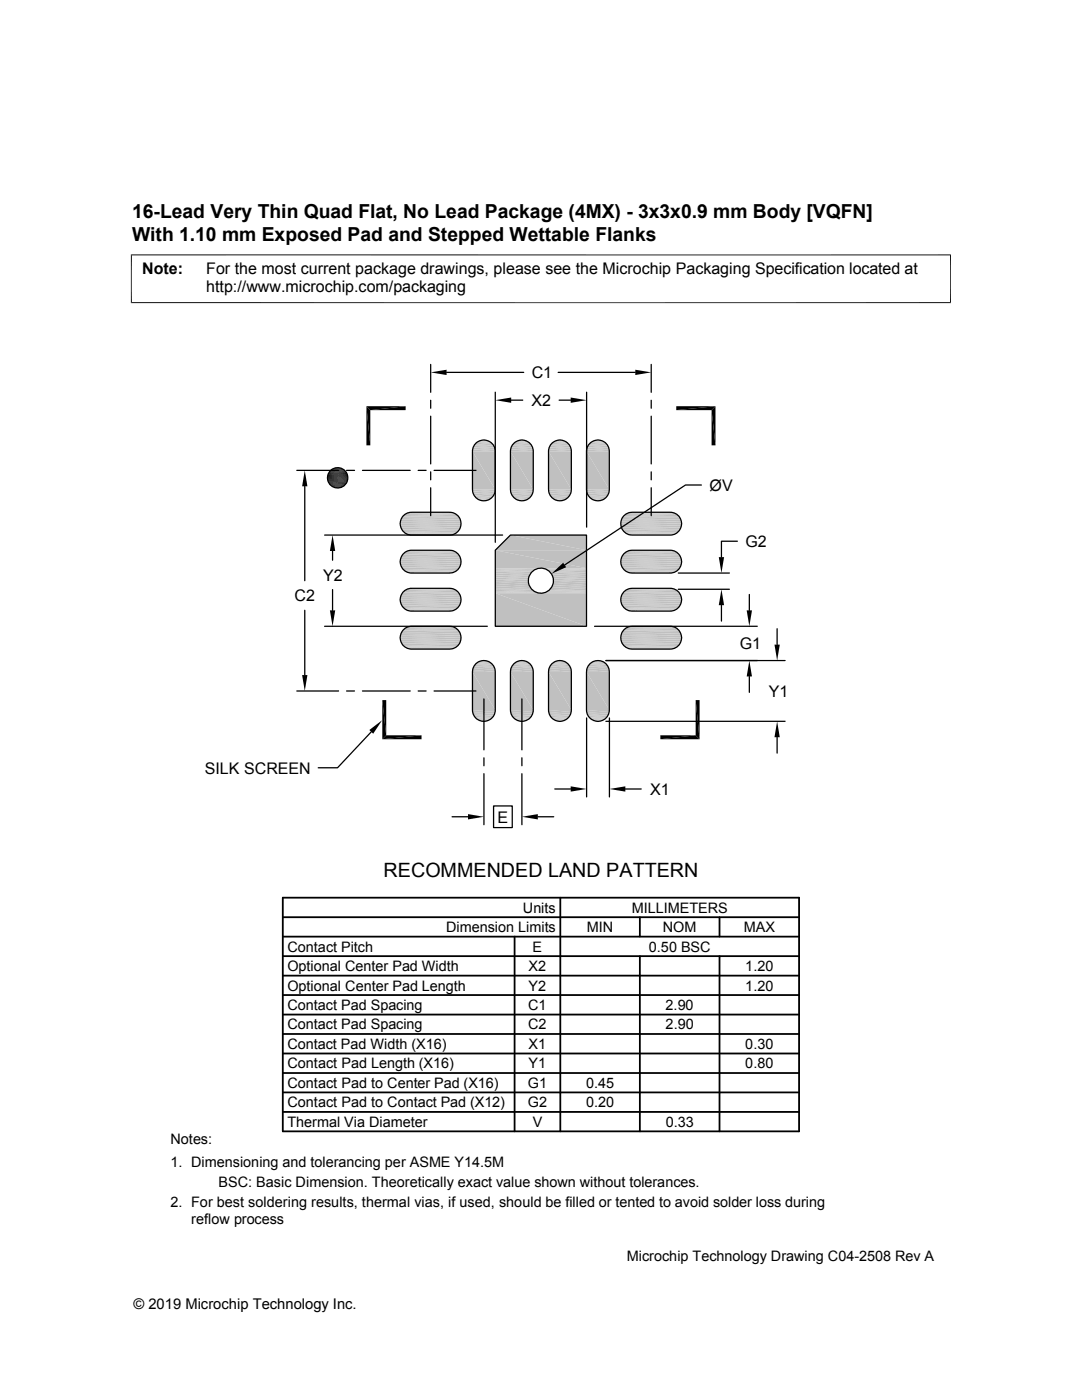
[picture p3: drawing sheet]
<svg xmlns="http://www.w3.org/2000/svg" width="216mm" height="279mm" viewBox="0 0 216 279" stroke-linecap="round" stroke-linejoin="round" font-family="sans-serif">
<g fill="#c0c0c0">
<path d="M96.2 87.8h.7z"/>
<path d="M103.7 87.8h.8z"/>
<path d="M111.3 87.8h.8z"/>
<path d="M118.9 87.8h.8z"/>
<path d="M118.5 87.9l.4-.1 1.2 .1z"/>
<path d="M118.9 87.8l1.2 .1z"/>
<path d="M110.9 87.9l.4-.1 1.2 .1z"/>
<path d="M111.3 87.8l1.2 .1z"/>
<path d="M103.4 87.9l.3-.1 1.2 .1z"/>
<path d="M103.7 87.8l1.2 .1z"/>
<path d="M95.8 87.9l.4-.1 1.1 .1z"/>
<path d="M96.2 87.8l1.1 .1z"/>
</g>
<path d="M118.2 88h2.3" fill="none" stroke="#c0c0c0" stroke-width=".2"/>
<path d="M118.5 87.9h1.6l.4 .2z" fill="#c0c0c0"/>
<path d="M110.6 88h2.3" fill="none" stroke="#c0c0c0" stroke-width=".2"/>
<path d="M110.9 87.9h1.6l.4 .2z" fill="#c0c0c0"/>
<path d="M103 88h2.3" fill="none" stroke="#c0c0c0" stroke-width=".2"/>
<path d="M103.4 87.9h1.5l.4 .2z" fill="#c0c0c0"/>
<path d="M95.4 88h2.3" fill="none" stroke="#c0c0c0" stroke-width=".2"/>
<path d="M95.8 87.9h1.5l.4 .2z" fill="#c0c0c0"/>
<path d="M95.1 88.2h2.9M102.7 88.2h2.9M110.3 88.2h2.9M117.9 88.2h2.9" fill="none" stroke="#c0c0c0" stroke-width=".23"/>
<path d="M94.8 88.5h3.5M102.4 88.5h3.5M110 88.5h3.5M117.6 88.5h3.5" fill="none" stroke="#c0c0c0" stroke-width=".28"/>
<path d="M94.6 88.8h3.9M102.2 88.8h3.9M109.7 88.8h4M117.3 88.8h4" fill="none" stroke="#c0c0c0" stroke-width=".32"/>
<path d="M94.4 89.1h4.3M102 89.1h4.3M109.6 89.1h4.3M117.2 89.1h4.3" fill="none" stroke="#c0c0c0" stroke-width=".36"/>
<path d="M94.3 89.5h4.5M101.9 89.5h4.5M109.5 89.5h4.5M117.1 89.5h4.5" fill="none" stroke="#c0c0c0" stroke-width=".38"/>
<path d="M94.3 89.9h4.5M101.9 89.9h4.5M109.5 89.9h4.5M117 89.9h4.6" fill="none" stroke="#c0c0c0" stroke-width=".4"/>
<g fill="#c0c0c0">
<path d="M117 90.1l4.6 7.6h-4.6z"/>
<path d="M117 90.1h4.6v7.6z"/>
<path d="M109.5 90.1l4.5 7.6h-4.5z"/>
<path d="M109.5 90.1h4.5v7.6z"/>
<path d="M101.9 90.1l4.5 7.6h-4.5z"/>
<path d="M101.9 90.1h4.5v7.6z"/>
<path d="M94.3 90.1l4.5 7.6h-4.5z"/>
<path d="M94.3 90.1h4.5v7.6z"/>
</g>
<path d="M94.3 97.9h4.5M94.3 98.3h4.5M101.9 97.9h4.5M101.9 98.3h4.5M109.5 97.9h4.5M109.5 98.3h4.5M117 97.9h4.6M117.1 98.3h4.5" fill="none" stroke="#c0c0c0" stroke-width=".38"/>
<path d="M94.4 98.6h4.3M102 98.6h4.3M109.6 98.6h4.3M117.2 98.6h4.3" fill="none" stroke="#c0c0c0" stroke-width=".36"/>
<path d="M94.6 99h3.9M102.2 99h3.9M109.7 99h4M117.3 99h4" fill="none" stroke="#c0c0c0" stroke-width=".34"/>
<path d="M94.8 99.3h3.5M102.4 99.3h3.5M110 99.3h3.5M117.6 99.3h3.5" fill="none" stroke="#c0c0c0" stroke-width=".28"/>
<path d="M95.1 99.5h2.9M102.7 99.5h2.9M110.3 99.5h2.9M117.9 99.5h2.9" fill="none" stroke="#c0c0c0" stroke-width=".23"/>
<path d="M118.2 99.7l1.9 .1h-1.6z" fill="#c0c0c0"/>
<path d="M118.2 99.7h2.3" fill="none" stroke="#c0c0c0" stroke-width=".2"/>
<path d="M110.6 99.7l1.9 .1h-1.6z" fill="#c0c0c0"/>
<path d="M110.6 99.7h2.3" fill="none" stroke="#c0c0c0" stroke-width=".2"/>
<path d="M103 99.7l1.9 .1h-1.5z" fill="#c0c0c0"/>
<path d="M103 99.7h2.3" fill="none" stroke="#c0c0c0" stroke-width=".2"/>
<path d="M95.4 99.7l1.9 .1h-1.5z" fill="#c0c0c0"/>
<path d="M95.4 99.7h2.3" fill="none" stroke="#c0c0c0" stroke-width=".2"/>
<g fill="#c0c0c0">
<path d="M96.2 99.9h.7z"/>
<path d="M103.7 99.9h.8z"/>
<path d="M111.3 99.9h.8z"/>
<path d="M118.9 99.9h.8z"/>
<path d="M118.5 99.8l1.2 .1z"/>
<path d="M118.5 99.8h1.6z"/>
<path d="M110.9 99.8l1.2 .1z"/>
<path d="M110.9 99.8h1.6z"/>
<path d="M103.4 99.8l1.1 .1z"/>
<path d="M103.4 99.8h1.5z"/>
<path d="M95.8 99.8l1.1 .1z"/>
<path d="M95.8 99.8h1.5z"/>
</g>
<path d="M81 106.6h9.8M81 102.4h9.8M81.3 106.7h9.2M81.3 102.3h9.2M81.7 102.2h8.4M81.7 106.8h8.4M125 106.6h9.9M125 102.4h9.9M125.4 102.3h9.1M125.4 106.7h9.1M125.8 106.8h8.3M125.8 102.2h8.3" fill="none" stroke="#c0c0c0" stroke-width=".2"/>
<path d="M80.7 102.6h10.5M124.7 102.6h10.5" fill="none" stroke="#c0c0c0" stroke-width=".23"/>
<path d="M80.4 102.9h11.1M124.4 102.9h11.1" fill="none" stroke="#c0c0c0" stroke-width=".28"/>
<path d="M80.2 105.8h11.5M80.2 103.2h11.5M124.2 105.8h11.5M124.2 103.2h11.5" fill="none" stroke="#c0c0c0" stroke-width=".32"/>
<path d="M80 103.5h11.9M80 105.5h11.9M124 103.5h11.9M124 105.5h11.9" fill="none" stroke="#c0c0c0" stroke-width=".36"/>
<path d="M79.8 104.7h12.2M79.9 103.9h12M123.9 104.7h12.1M123.9 103.9h12.1" fill="none" stroke="#c0c0c0" stroke-width=".4"/>
<path d="M79.8 104.3h12.2M79.9 105.1h12M123.9 104.3h12.1M123.9 105.1h12.1" fill="none" stroke="#c0c0c0" stroke-width=".38"/>
<path d="M80.4 106.1h11.1M124.4 106.1h11.1" fill="none" stroke="#c0c0c0" stroke-width=".3"/>
<path d="M80.7 106.4h10.5M124.7 106.4h10.5" fill="none" stroke="#c0c0c0" stroke-width=".21"/>
<g fill="#c0c0c0">
<path d="M101.9 106.8l15.1 3h-18.2z"/>
<path d="M101.9 106.8h15.1v3z"/>
</g>
<path d="M81 110h9.8M81.3 109.9h9.2M81.7 109.8h8.4M125 110h9.9M125.4 109.9h9.1M125.8 109.8h8.3" fill="none" stroke="#c0c0c0" stroke-width=".2"/>
<path d="M80.7 110.2h10.5M124.7 110.2h10.5" fill="none" stroke="#c0c0c0" stroke-width=".21"/>
<path d="M80.4 110.5h11.1M124.4 110.5h11.1" fill="none" stroke="#c0c0c0" stroke-width=".3"/>
<path d="M80.2 110.8h11.5M124.2 110.8h11.5" fill="none" stroke="#c0c0c0" stroke-width=".32"/>
<path d="M80 111.1h11.9M80 113.1h11.9M124 111.1h11.9M124 113.1h11.9" fill="none" stroke="#c0c0c0" stroke-width=".36"/>
<path d="M79.8 112.3h12.2M79.9 111.5h12M123.9 112.3h12.1M123.9 111.5h12.1" fill="none" stroke="#c0c0c0" stroke-width=".38"/>
<path d="M79.8 111.9h12.2M79.9 112.7h12M123.9 111.9h12.1M123.9 112.7h12.1" fill="none" stroke="#c0c0c0" stroke-width=".4"/>
<g fill="#c0c0c0">
<path d="M98.8 109.8l18.2 3.6h-18.2z"/>
<path d="M98.8 109.8h18.2v3.6z"/>
</g>
<path d="M81 114.2h9.8M81.3 114.3h9.2M81.7 114.4h8.4M98.8 113.4h9M98.8 113.5h8.6M107.8 113.4h9.2M108.3 113.5h8.7M108.7 113.6h8.3M125 114.2h9.9M125.4 114.3h9.1M125.8 114.4h8.3" fill="none" stroke="#c0c0c0" stroke-width=".2"/>
<path d="M80.2 113.4h11.5M124.2 113.4h11.5" fill="none" stroke="#c0c0c0" stroke-width=".32"/>
<path d="M98.8 113.7h8.2" fill="none" stroke="#c0c0c0" stroke-width=".21"/>
<path d="M80.4 113.7h11.1M98.8 113.9h7.8M124.4 113.7h11.1" fill="none" stroke="#c0c0c0" stroke-width=".28"/>
<path d="M109.1 113.8h7.9" fill="none" stroke="#c0c0c0" stroke-width=".25"/>
<path d="M80.7 114h10.5M124.7 114h10.5" fill="none" stroke="#c0c0c0" stroke-width=".23"/>
<path d="M109.5 114.1h7.5" fill="none" stroke="#c0c0c0" stroke-width=".3"/>
<path d="M98.8 114.2h7.4" fill="none" stroke="#c0c0c0" stroke-width=".34"/>
<path d="M109.8 114.4h7.2" fill="none" stroke="#c0c0c0" stroke-width=".36"/>
<path d="M98.8 114.6h7.1M110.1 114.8h6.9" fill="none" stroke="#c0c0c0" stroke-width=".4"/>
<path d="M98.8 115h6.9M98.8 115.4h6.7" fill="none" stroke="#c0c0c0" stroke-width=".42"/>
<path d="M110.3 115.2h6.7M110.4 115.7h6.6" fill="none" stroke="#c0c0c0" stroke-width=".44"/>
<g fill="#c0c0c0">
<path d="M98.8 115.7l6.6 .4h-6.6z"/>
<path d="M98.8 115.7h6.6v.4z"/>
</g>
<path d="M110.3 116.6h6.7M110.4 116.1h6.6" fill="none" stroke="#c0c0c0" stroke-width=".44"/>
<path d="M98.8 116.3h6.7M98.8 116.8h6.9" fill="none" stroke="#c0c0c0" stroke-width=".42"/>
<path d="M79.8 119.9h12.2M79.9 119.1h12M98.8 117.2h7.1M110.1 117h6.9M123.9 119.9h12.1M123.9 119.1h12.1" fill="none" stroke="#c0c0c0" stroke-width=".4"/>
<g fill="none" stroke="#c0c0c0" stroke-width=".2">
<path d="M81 117.6h9.8M81.3 117.5h9.2M81.7 117.4h8.4M98.8 118.3h8.6M98.8 118.4h18.2M108.3 118.3h8.7M108.7 118.2h8.3M125 117.6h9.9M125.4 117.5h9.1M125.8 117.4h8.3M81 121.7h9.8M81.3 121.9h9.2"/>
<path d="M81.7 121.9h8.4M125 121.7h9.9M125.4 121.9h9.1M125.8 121.9h8.3"/>
</g>
<path d="M80 118.7h11.9M109.8 117.4h7.2M124 118.7h11.9M80 120.6h11.9M124 120.6h11.9" fill="none" stroke="#c0c0c0" stroke-width=".36"/>
<path d="M98.8 117.5h7.4" fill="none" stroke="#c0c0c0" stroke-width=".34"/>
<path d="M109.5 117.7h7.5M80.4 121.3h11.1M124.4 121.3h11.1" fill="none" stroke="#c0c0c0" stroke-width=".3"/>
<path d="M80.7 117.8h10.5M124.7 117.8h10.5" fill="none" stroke="#c0c0c0" stroke-width=".23"/>
<path d="M80.4 118.1h11.1M98.8 117.8h7.8M124.4 118.1h11.1" fill="none" stroke="#c0c0c0" stroke-width=".28"/>
<path d="M109.1 118h7.9" fill="none" stroke="#c0c0c0" stroke-width=".25"/>
<path d="M98.8 118.1h8.2M80.7 121.5h10.5M124.7 121.5h10.5" fill="none" stroke="#c0c0c0" stroke-width=".21"/>
<path d="M80.2 118.4h11.5M124.2 118.4h11.5M80.2 121h11.5M124.2 121h11.5" fill="none" stroke="#c0c0c0" stroke-width=".32"/>
<path d="M79.8 119.5h12.2M123.9 119.5h12.1M79.9 120.3h12M123.9 120.3h12.1" fill="none" stroke="#c0c0c0" stroke-width=".38"/>
<g fill="#c0c0c0">
<path d="M98.8 118.4l18.2 6.6h-18.2z"/>
<path d="M98.8 118.4h18.2v6.6z"/>
</g>
<path d="M81 129.3h9.8M81 125.2h9.8M81.3 129.5h9.2M81.3 125.1h9.2M81.7 125h8.4M81.7 129.5h8.4M125 129.3h9.9M125 125.2h9.9M125.4 125.1h9.1M125.4 129.5h9.1M125.8 129.5h8.3M125.8 125h8.3" fill="none" stroke="#c0c0c0" stroke-width=".2"/>
<path d="M80.7 125.4h10.5M124.7 125.4h10.5" fill="none" stroke="#c0c0c0" stroke-width=".21"/>
<path d="M80.4 125.7h11.1M124.4 125.7h11.1" fill="none" stroke="#c0c0c0" stroke-width=".3"/>
<path d="M80.2 128.6h11.5M80.2 126h11.5M124.2 128.6h11.5M124.2 126h11.5" fill="none" stroke="#c0c0c0" stroke-width=".32"/>
<path d="M80 126.3h11.9M80 128.2h11.9M124 126.3h11.9M124 128.2h11.9" fill="none" stroke="#c0c0c0" stroke-width=".36"/>
<path d="M79.8 127.5h12.2M79.9 126.7h12M123.9 127.5h12.1M123.9 126.7h12.1" fill="none" stroke="#c0c0c0" stroke-width=".38"/>
<path d="M79.8 127.1h12.2M79.9 127.9h12M123.9 127.1h12.1M123.9 127.9h12.1" fill="none" stroke="#c0c0c0" stroke-width=".4"/>
<path d="M80.4 128.9h11.1M124.4 128.9h11.1" fill="none" stroke="#c0c0c0" stroke-width=".28"/>
<path d="M80.7 129.1h10.5M124.7 129.1h10.5" fill="none" stroke="#c0c0c0" stroke-width=".23"/>
<g fill="#c0c0c0">
<path d="M96.2 131.9h.7z"/>
<path d="M103.7 131.9h.8z"/>
<path d="M111.3 131.9h.8z"/>
<path d="M118.9 131.9h.8z"/>
<path d="M118.5 132h1.6z"/>
<path d="M118.9 131.9l1.2 .1z"/>
<path d="M110.9 132h1.6z"/>
<path d="M111.3 131.9l1.2 .1z"/>
<path d="M103.4 132h1.5z"/>
<path d="M103.7 131.9l1.2 .1z"/>
<path d="M95.8 132h1.5z"/>
<path d="M96.2 131.9l1.1 .1z"/>
</g>
<path d="M118.2 132h2.3" fill="none" stroke="#c0c0c0" stroke-width=".2"/>
<path d="M118.5 132h1.6l.4 .1z" fill="#c0c0c0"/>
<path d="M110.6 132h2.3" fill="none" stroke="#c0c0c0" stroke-width=".2"/>
<path d="M110.9 132h1.6l.4 .1z" fill="#c0c0c0"/>
<path d="M103 132h2.3" fill="none" stroke="#c0c0c0" stroke-width=".2"/>
<path d="M103.4 132h1.5l.4 .1z" fill="#c0c0c0"/>
<path d="M95.4 132h2.3" fill="none" stroke="#c0c0c0" stroke-width=".2"/>
<path d="M95.8 132h1.5l.4 .1z" fill="#c0c0c0"/>
<path d="M95.1 132.2h2.9M102.7 132.2h2.9M110.3 132.2h2.9M117.9 132.2h2.9" fill="none" stroke="#c0c0c0" stroke-width=".23"/>
<path d="M94.8 132.5h3.5M102.4 132.5h3.5M110 132.5h3.5M117.6 132.5h3.5" fill="none" stroke="#c0c0c0" stroke-width=".28"/>
<path d="M94.6 132.8h3.9M102.2 132.8h3.9M109.7 132.8h4M117.3 132.8h4" fill="none" stroke="#c0c0c0" stroke-width=".34"/>
<path d="M94.4 133.1h4.3M102 133.1h4.3M109.6 133.1h4.3M117.2 133.1h4.3" fill="none" stroke="#c0c0c0" stroke-width=".36"/>
<path d="M94.3 133.9h4.5M94.3 133.5h4.5M101.9 133.9h4.5M101.9 133.5h4.5M109.5 133.9h4.5M109.5 133.5h4.5M117 133.9h4.6M117.1 133.5h4.5" fill="none" stroke="#c0c0c0" stroke-width=".38"/>
<g fill="#c0c0c0">
<path d="M117 134.1l4.6 7.6h-4.6z"/>
<path d="M117 134.1h4.6v7.6z"/>
<path d="M109.5 134.1l4.5 7.6h-4.5z"/>
<path d="M109.5 134.1h4.5v7.6z"/>
<path d="M101.9 134.1l4.5 7.6h-4.5z"/>
<path d="M101.9 134.1h4.5v7.6z"/>
<path d="M94.3 134.1l4.5 7.6h-4.5z"/>
<path d="M94.3 134.1h4.5v7.6z"/>
</g>
<path d="M94.3 141.9h4.5M101.9 141.9h4.5M109.5 141.9h4.5M117 141.9h4.6" fill="none" stroke="#c0c0c0" stroke-width=".4"/>
<path d="M94.3 142.3h4.5M101.9 142.3h4.5M109.5 142.3h4.5M117.1 142.3h4.5" fill="none" stroke="#c0c0c0" stroke-width=".38"/>
<path d="M94.4 142.7h4.3M102 142.7h4.3M109.6 142.7h4.3M117.2 142.7h4.3" fill="none" stroke="#c0c0c0" stroke-width=".36"/>
<path d="M94.6 143h3.9M102.2 143h3.9M109.7 143h4M117.3 143h4" fill="none" stroke="#c0c0c0" stroke-width=".32"/>
<path d="M94.8 143.3h3.5M102.4 143.3h3.5M110 143.3h3.5M117.6 143.3h3.5" fill="none" stroke="#c0c0c0" stroke-width=".28"/>
<path d="M95.1 143.5h2.9M102.7 143.5h2.9M110.3 143.5h2.9M117.9 143.5h2.9" fill="none" stroke="#c0c0c0" stroke-width=".23"/>
<path d="M118.2 143.7l1.9 .1h-1.6z" fill="#c0c0c0"/>
<path d="M118.2 143.7h2.3" fill="none" stroke="#c0c0c0" stroke-width=".2"/>
<path d="M110.6 143.7l1.9 .1h-1.6z" fill="#c0c0c0"/>
<path d="M110.6 143.7h2.3" fill="none" stroke="#c0c0c0" stroke-width=".2"/>
<path d="M103 143.7l1.9 .1h-1.5z" fill="#c0c0c0"/>
<path d="M103 143.7h2.3" fill="none" stroke="#c0c0c0" stroke-width=".2"/>
<path d="M95.4 143.7l1.9 .1h-1.5z" fill="#c0c0c0"/>
<path d="M95.4 143.7h2.3" fill="none" stroke="#c0c0c0" stroke-width=".2"/>
<g fill="#c0c0c0">
<path d="M96.2 143.9h.7z"/>
<path d="M103.7 143.9h.8z"/>
<path d="M111.3 143.9h.8z"/>
<path d="M118.9 143.9h.8z"/>
<path d="M118.5 143.8l1.2 .1z"/>
<path d="M118.5 143.8h1.6l-.4 .1z"/>
<path d="M110.9 143.8l1.2 .1z"/>
<path d="M110.9 143.8h1.6l-.4 .1z"/>
<path d="M103.4 143.8l1.1 .1z"/>
<path d="M103.4 143.8h1.5l-.4 .1z"/>
<path d="M95.8 143.8l1.1 .1z"/>
<path d="M95.8 143.8h1.5l-.4 .1z"/>
</g>
<g fill="none" stroke="#000" stroke-width=".25">
<path d="M85.9 72.7v5.6M85.9 79.9v1.6M89.1 74.3h15.4M98.8 78.3v29.9M102 79.9h2.3M111.4 74.3h15.4M111.6 79.9h2.3M117.1 78.3v26.9M129.9 72.7v5.6M129.9 79.9v1.6M59.2 93.9h8.4M60.8 97v18.9"/>
<path d="M69.2 93.9h1.5M72.3 93.9h9.6M83.4 93.9h1.6M85.9 83.1v9.5M85.9 94.2v1.6M85.9 97.3v5.6M86.6 93.9h8.4M94.9 88.5a2.29 2.29 0 0 1 2.5-.5 2.29 2.29 0 0 1 1.4 2.1v7.6a2.28 2.28 0 0 1-2.2 2.2 2.28 2.28 0 0 1-2.3-2.2v-7.6a2.29 2.29 0 0 1 .6-1.6zM102.5 88.5a2.27 2.27 0 0 1 2.5-.5 2.27 2.27 0 0 1 1.4 2.1v7.6a2.28 2.28 0 0 1-2.3 2.2 2.28 2.28 0 0 1-2.2-2.2v-7.6a2.18 2.18 0 0 1 .6-1.6zM110.1 88.5a2.29 2.29 0 0 1 2.5-.5 2.29 2.29 0 0 1 1.4 2.1v7.6a2.28 2.28 0 0 1-2.3 2.2 2.28 2.28 0 0 1-2.2-2.2v-7.6a2.29 2.29 0 0 1 .6-1.6zM117.7 88.5a2.27 2.27 0 0 1 2.5-.5 2.27 2.27 0 0 1 1.4 2.1v7.6a2.28 2.28 0 0 1-2.3 2.2 2.28 2.28 0 0 1-2.3-2.2v-7.6a2.18 2.18 0 0 1 .7-1.6zM129.9 83.1v9.5"/>
<path d="M129.9 94.2v1.6M129.9 97.3v5.6M140 96.8h-3.2l-24.1 16M64.8 106.8h35.5M66.4 110v1.8M66.4 117.7v4.1M80.5 118.1a2.29 2.29 0 0 1 1.6-.7h7.6a2.28 2.28 0 0 1 2.3 2.3 2.28 2.28 0 0 1-2.3 2.3h-7.6a2.29 2.29 0 0 1-2.1-1.4 2.29 2.29 0 0 1 .5-2.5zM80.5 102.9a2.29 2.29 0 0 1 1.6-.7h7.6a2.28 2.28 0 0 1 2.3 2.3 2.28 2.28 0 0 1-2.3 2.3h-7.6a2.29 2.29 0 0 1-2.1-1.4 2.29 2.29 0 0 1 .5-2.5zM80.5 110.5a2.18 2.18 0 0 1 1.6-.7h7.6a2.28 2.28 0 0 1 2.3 2.3 2.28 2.28 0 0 1-2.3 2.3h-7.6a2.27 2.27 0 0 1-2.1-1.5 2.27 2.27 0 0 1 .5-2.4zM101.9 106.8h15.1v18.2h-18.2v-15.2zM124.5 110.5a2.2 2.2 0 0 1 1.6-.7h7.6a2.28 2.28 0 0 1 2.3 2.3 2.28 2.28 0 0 1-2.3 2.3h-7.6a2.27 2.27 0 0 1-2.1-1.4 2.27 2.27 0 0 1 .5-2.5zM124.5 102.9a2.29 2.29 0 0 1 1.6-.7h7.6a2.28 2.28 0 0 1 2.3 2.3 2.28 2.28 0 0 1-2.3 2.3h-7.6a2.28 2.28 0 0 1-2.1-1.4 2.28 2.28 0 0 1 .5-2.5z"/>
<path d="M124.5 118.1a2.29 2.29 0 0 1 1.6-.7h7.6a2.28 2.28 0 0 1 2.3 2.3 2.28 2.28 0 0 1-2.3 2.3h-7.6a2.28 2.28 0 0 1-2.1-1.5 2.28 2.28 0 0 1 .5-2.4zM135.3 117.6h10.2M135.3 114.4h10.2M147.1 108h-3.1v3.2M149.5 118.6v3.2M59.2 137.9h8.4M60.8 121.8v12.9M64.8 125h32.4M69.2 137.9h1.5M72.3 137.9h9.6M80.5 125.6a2.18 2.18 0 0 1 1.6-.6h7.6a2.28 2.28 0 0 1 2.3 2.3 2.28 2.28 0 0 1-2.3 2.2h-7.6a2.27 2.27 0 0 1-2.1-1.4 2.27 2.27 0 0 1 .5-2.5zM83.4 137.9h1.6"/>
<path d="M86.6 137.9h8.4M94.9 132.5a2.28 2.28 0 0 1 2.5-.5 2.28 2.28 0 0 1 1.4 2.1v7.6a2.28 2.28 0 0 1-2.2 2.3 2.28 2.28 0 0 1-2.3-2.3v-7.6a2.29 2.29 0 0 1 .6-1.6zM96.6 139.5v10.1M102.5 132.5a2.27 2.27 0 0 1 2.5-.5 2.27 2.27 0 0 1 1.4 2.1v7.6a2.28 2.28 0 0 1-2.3 2.3 2.28 2.28 0 0 1-2.2-2.3v-7.6a2.2 2.2 0 0 1 .6-1.6zM104.1 139.5v10.1M110.1 132.5a2.28 2.28 0 0 1 2.5-.5 2.28 2.28 0 0 1 1.4 2.1v7.6a2.28 2.28 0 0 1-2.3 2.3 2.28 2.28 0 0 1-2.2-2.3v-7.6a2.29 2.29 0 0 1 .6-1.6zM117.7 132.5a2.27 2.27 0 0 1 2.5-.5 2.27 2.27 0 0 1 1.4 2.1v7.6a2.28 2.28 0 0 1-2.3 2.3 2.28 2.28 0 0 1-2.3-2.3v-7.6a2.2 2.2 0 0 1 .7-1.6zM118.6 125h32.5M120.9 131.8h35.8M124.5 125.7a2.2 2.2 0 0 1 1.6-.7h7.6a2.28 2.28 0 0 1 2.3 2.3 2.28 2.28 0 0 1-2.3 2.2h-7.6a2.27 2.27 0 0 1-2.1-1.4 2.27 2.27 0 0 1 .5-2.4zM144 120.8v3.2M149.5 135v3.2"/>
<path d="M155.1 125.5v3.2M74.1 146l-6.7 7.2h-3.9M96.6 151.2v1.6M96.6 154.4v10.2M104.1 151.2v1.6M104.1 154.4v10.2M110.7 157.5h3.2M117.1 143.3v15.7M120.9 144h35.8M121.6 143.3v15.7M124.8 157.5h3.2M155.1 147.1v3.2"/>
<path d="M90.2 163h3.2M98.5 160.8h3.7v4.4h-3.7zM107.3 163h3.2"/>
<circle cx="67.4" cy="95.4" r="2.03"/>
<circle cx="107.9" cy="115.9" r="2.5"/>
</g>
<g fill="none" stroke="#000" stroke-width=".36">
<path d="M56.4 179.2h103v46.6h-103zM111.8 179.2v46.6M56.4 183h103M56.4 186.9h103M56.4 194.7h103M56.4 190.8h103M56.4 198.6h103M102.7 186.9v38.9M127.7 183v3.9M127.7 190.8v35M143.6 183v3.9M143.6 190.8v35"/>
<path d="M56.4 206.4h103M56.4 210.2h103M56.4 214.1h103M56.4 202.5h103M56.4 218h103M56.4 221.9h103"/>
</g>
<g fill="#000">
<path d="M85.9 74.3l3.2-.5v1zM98.8 79.9l3.2-.6v1.1zM113.9 79.3l3.2 .6-3.2 .5zM126.8 73.8l3.1 .5-3.1 .5zM60.8 93.9l.5 3.1h-1zM66.4 97.1l1.8 .1zM66.5 93.5l1.9 .1zM66.5 97.2l1.5 .1zM66.5 97.2h1.7zM66.5 93.5h1.7zM66.7 93.4l1.5 .1zM66.7 97.3h1.2z"/>
<path d="M66.7 97.3h1.3zM66.7 93.4h1.3zM66.9 93.4h1.1zM66.9 97.3l.7 .1zM66.9 97.3h1zM66.9 93.4h1zM67.1 93.3l.8 .1zM67.1 97.4h.5zM67.1 93.3h.5zM73.1 81.1l.8 7.8h-.8zM73.1 81.1h7.8l-7 .8zM73.1 81.1l.8 .8v7z"/>
<path d="M73.9 81.9l7-.8v.8zM134.9 81.1h7.9l-7.9 .8zM134.9 81.9l7.9-.8-.8 .8zM142 81.9l.8 7h-.8zM142 81.9l.8-.8v7.8zM66.4 106.8l.5 3.2h-1.1zM110 114.5l2.4-2.2 .6 .9zM143.4 111.2h1.1l-.5 3.2zM60.3 134.7h1l-.5 3.2zM65.8 121.8h1.1l-.5 3.2zM138.8 139.7l.8 7.8-.8-.8zM138.8 139.7h.8v7.8z"/>
<path d="M144 117.6l.5 3.2h-1.1zM149.5 131.8l.6 3.2h-1.1zM149 121.8h1.1l-.6 3.2zM154.5 128.7h1.1l-.5 3.1zM73.7 145.7l2.5-2-1.7 2.7zM76.3 139.7l.8 7-.8 .8zM76.3 139.7h.8v7zM76.3 147.5l7.8-.8v.8zM76.3 147.5l.8-.8h7zM113.9 156.9l3.2 .6-3.2 .5zM121.6 157.5l3.2-.6v1.1zM131.8 146.7h7l-7 .8z"/>
<path d="M131.8 147.5l7-.8 .8 .8zM155.1 144l.5 3.1h-1.1zM93.4 162.5l3.2 .5-3.2 .5zM104.1 163l3.2-.5v1z"/>
</g>
<g fill="none" stroke="#000" stroke-width=".2">
<path d="M26.1 50.9h163.7M26.2 50.8v9.7M189.7 50.8v9.7M26.1 60.4h163.7M65.3 95.1h4.1M65.3 95.3h4.1M65.3 95.5h4.1M65.3 95.6h4.1M65.4 95.8h4M65.4 94.9h4M65.4 94.7h3.9M65.4 96h3.9"/>
<path d="M65.5 96.2h3.8M65.5 94.5h3.8M65.6 94.3h3.6M65.6 96.4h3.6M65.7 96.5h3.4M65.7 94.2h3.4M65.8 94h3.2M65.8 96.7h3.2M65.9 96.8h2.9M65.9 93.9h2.9M66 93.8h2.7M66 97h2.7"/>
<path d="M66.2 97.1h2.4M66.2 93.7h2.4M66.4 93.6h2M66.4 97.2h2"/>
</g>
<g font-size="3.9">
<text x="26.4" y="43.5">16-Lead Very Thin Quad Flat, No Lead Package (4MX) - 3x3x0.9 mm Body [VQFN]</text>
<text x="26.4" y="48">With 1.10 mm Exposed Pad and Stepped Wettable Flanks</text>
<text x="76.5" y="175">RECOMMENDED LAND PATTERN</text>
</g>
<g font-size="3.2">
<text x="28.4" y="54.6">Note:</text>
<text x="41.1" y="58.3">http://www.microchip.com/packaging</text>
<text x="41.1" y="54.6">For the most current package drawings, please see the Microchip Packaging Specification located at</text>
<text x="106.1" y="75.4">C1</text>
<text x="106.1" y="81">X2</text>
<text x="141.6" y="97.9">ØV</text>
<text x="148.7" y="109.1">G2</text>
<text x="58.8" y="120">C2</text>
<text x="64.5" y="115.9">Y2</text>
<text x="147.6" y="129.5">G1</text>
<text x="153.4" y="139">Y1</text>
<text x="40.9" y="154.4">SILK SCREEN</text>
<text x="129.7" y="158.6">X1</text>
<text x="99.3" y="164.1">E</text>
</g>
<g font-size="2.9">
<text x="104.3" y="182.1">Units</text>
<text x="126" y="182.1">MILLIMETERS</text>
<text x="57.3" y="189.9">Contact Pitch</text>
<text x="89" y="186">Dimension Limits</text>
<text x="106.3" y="189.9">E</text>
<text x="117.1" y="186">MIN</text>
<text x="129.5" y="189.9">0.50 BSC</text>
<text x="132.3" y="186">NOM</text>
<text x="148.4" y="186">MAX</text>
<text x="57.3" y="193.8">Optional Center Pad Width</text>
<text x="57.3" y="197.7">Optional Center Pad Length</text>
<text x="105.5" y="197.7">Y2</text>
<text x="105.5" y="193.8">X2</text>
<text x="148.7" y="197.7">1.20</text>
<text x="148.7" y="193.8">1.20</text>
<text x="57.3" y="201.6">Contact Pad Spacing</text>
<text x="105.4" y="201.6">C1</text>
<text x="132.8" y="201.6">2.90</text>
<text x="57.3" y="205.4">Contact Pad Spacing</text>
<text x="57.3" y="209.3">Contact Pad Width (X16)</text>
<text x="105.4" y="205.4">C2</text>
<text x="105.5" y="209.3">X1</text>
<text x="132.8" y="205.4">2.90</text>
<text x="148.7" y="209.3">0.30</text>
<text x="57.3" y="213.2">Contact Pad Length (X16)</text>
<text x="105.5" y="213.2">Y1</text>
<text x="148.7" y="213.2">0.80</text>
<text x="57.3" y="221">Contact Pad to Contact Pad (X12)</text>
<text x="57.3" y="217.1">Contact Pad to Center Pad (X16)</text>
<text x="105.3" y="217.1">G1</text>
<text x="105.3" y="221">G2</text>
<text x="116.9" y="217.1">0.45</text>
<text x="116.9" y="221">0.20</text>
<text x="57.3" y="224.9">Thermal Via Diameter</text>
<text x="106.3" y="224.9">V</text>
<text x="132.8" y="224.9">0.33</text>
<text x="34" y="228.3">Notes:</text>
<text x="34" y="232.9">1. Dimensioning and tolerancing per ASME Y14.5M</text>
<text x="43.6" y="236.9">BSC: Basic Dimension. Theoretically exact value shown without tolerances.</text>
<text x="34" y="241">2. For best soldering results, thermal vias, if used, should be filled or tented to avoid solder loss during</text>
<text x="38.1" y="244.3">reflow process</text>
<text x="125.1" y="251.7">Microchip Technology Drawing C04-2508 Rev A</text>
<text x="26.6" y="261.3">© 2019 Microchip Technology Inc.</text>
</g>
</svg>
